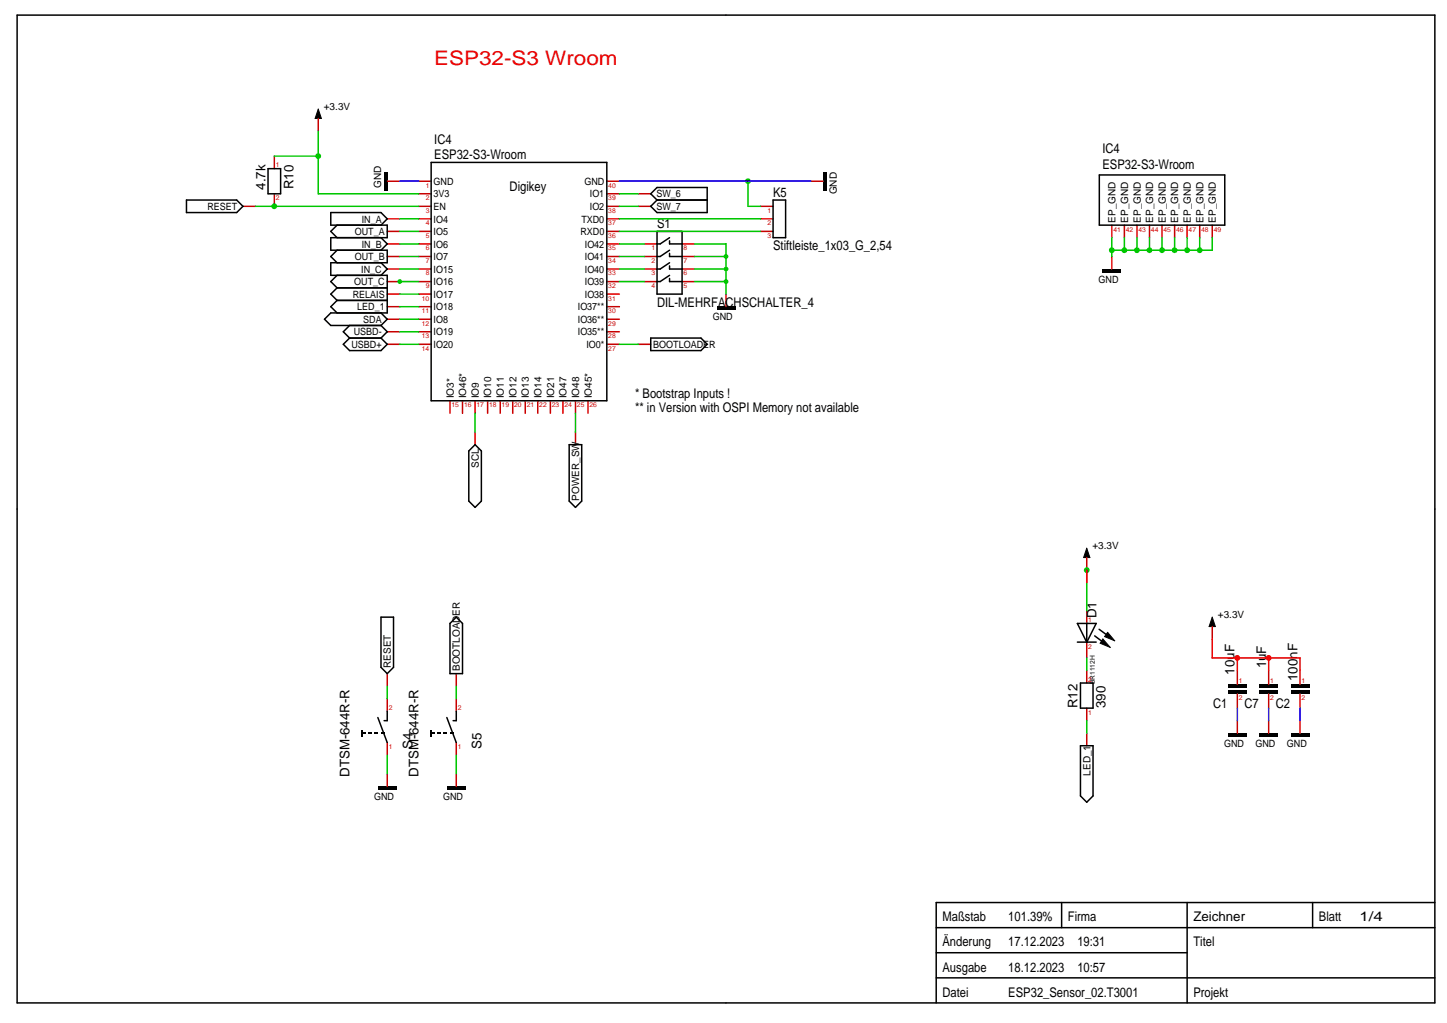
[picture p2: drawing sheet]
<svg xmlns="http://www.w3.org/2000/svg" width="297mm" height="210mm" viewBox="0 0 297 210" stroke-linecap="round" stroke-linejoin="round" font-family="sans-serif">
<path d="M65.3 22.4l.7 1.9h-1.3zM223.1 112.5l.6 1.9h-1.3zM226.4 131.1l1.5 1.7-2.1-.8zM227.4 129.7l1.4 1.8-2.1-.9zM248.8 126.6l.7 2h-1.3z" fill="none" stroke="#000" stroke-width=".21"/>
<g fill="#000">
<path d="M65.3 22.4l.7 1.9h-1.3zM78.8 35.3h.7v3.8h-.7zM169 35.3h.6v3.8h-.6zM226.3 55.2h3.9v.6h-3.9zM147.1 62.9h3.9v.7h-3.9zM223.1 112.5l.6 1.9h-1.3zM226.4 131.1l1.5 1.7-2.1-.8zM227.4 129.7l1.4 1.8-2.1-.9zM248.8 126.6l.7 2h-1.3zM74.3 150.3h.7v.3h-.7zM74.2 149.8h.3v1.3h-.3zM75.6 150.3h.7v.3h-.7z"/>
<path d="M76.9 150.3h.7v.3h-.7zM78.2 150.3h.6v.3h-.6zM88.5 150.3h.7v.3h-.7zM88.4 149.8h.3v1.3h-.3zM89.8 150.3h.6v.3h-.6zM91.1 150.3h.6v.3h-.6zM92.4 150.3h.6v.3h-.6zM252.1 150.4h3.8v.7h-3.8zM252.1 141.8h3.8v.6h-3.8zM252.1 140.5h3.8v.6h-3.8zM258.5 150.4h3.9v.7h-3.9zM258.5 141.8h3.9v.6h-3.9z"/>
<path d="M258.5 140.5h3.9v.6h-3.9zM264.9 150.4h3.9v.7h-3.9zM264.9 141.8h3.9v.6h-3.9zM264.9 140.5h3.9v.6h-3.9zM77.6 161.4h3.8v.6h-3.8zM91.7 161.4h3.9v.6h-3.9z"/>
</g>
<g fill="none" stroke="#c70000" stroke-width=".31">
<path d="M56.3 32v2.6M56.3 39.8v2.5M65.3 24.3v2.6M79.5 37.2h2.6M85.9 39.8h2.6M85.9 37.2h2.6M124.6 39.8h2.5M124.6 37.2h2.5M131 39.8h2.6M166.4 37.2h2.6M49.9 42.3h2.6M79.5 57.8h2.6"/>
<path d="M79.5 52.6h2.6M79.5 47.5h2.6M79.5 55.2h2.6M79.5 50h2.6M79.5 44.9h2.6M85.9 57.8h2.6M85.9 52.6h2.6M85.9 47.5h2.6M85.9 55.2h2.6M85.9 50h2.6M85.9 44.9h2.6M85.9 42.3h2.6"/>
<path d="M124.6 57.8h2.5M124.6 52.6h2.5M124.6 47.5h2.5M124.6 55.2h2.5M124.6 50h2.5M124.6 44.9h2.5M124.6 42.3h2.5M131 42.3h2.6M132.3 57.8h2.6M132.3 52.6h2.6M132.3 55.2h2.6M132.3 50h2.6"/>
<path d="M140 57.8h2.6M140 52.6h2.6M140 55.2h2.6M140 50h2.6M156.1 47.5h2.6M156.1 44.9h2.6M156.1 42.3h2.6M228.2 46.2v2.6M228.2 52.6v2.6M230.8 46.2v2.6M233.4 46.2v2.6M236 46.2v2.6"/>
<path d="M238.5 46.2v2.6M241.1 46.2v2.6M243.7 46.2v2.6M246.3 46.2v2.6M248.8 46.2v2.6M79.5 62.9h2.6M79.5 60.3h2.6M79.5 65.5h2.6M79.5 70.6h2.6M79.5 68.1h2.6M85.9 62.9h2.6M85.9 60.3h2.6"/>
<path d="M85.9 65.5h2.6M85.9 70.6h2.6M85.9 68.1h2.6M124.6 62.9h2.5M124.6 60.3h2.5M124.6 65.5h2.5M124.6 70.6h2.5M124.6 68.1h2.5M131 70.6h2.6M149 60.3v2.6M92.4 82.2v2.6M94.9 82.2v2.6"/>
<path d="M97.5 82.2v2.6M97.5 88.7v2.5M100.1 82.2v2.6M102.7 82.2v2.6M105.3 82.2v2.6M107.8 82.2v2.6M110.4 82.2v2.6M113 82.2v2.6M115.5 82.2v2.6M118.1 82.2v2.6M118.1 88.7v2.5M120.7 82.2v2.6"/>
<path d="M223.1 114.4v2.6M79.5 138.2v2.6M93.7 138.2v2.6M223.1 125.3v2.6M223.1 131.8v3.2M223.1 137.6v2.5M248.8 128.6v2.5M254 137.6v2.9M260.4 137.6v2.9M266.9 137.6v2.9M79.5 143.4v2.5M79.5 152.4v2.6"/>
<path d="M79.5 158.8v2.6M93.7 143.4v2.5M93.7 152.4v2.6M93.7 158.8v2.6M223.1 145.3v2.6M223.1 150.4v2.6M254 142.4v2.9M254 147.9v2.5M260.4 142.4v2.9M260.4 147.9v2.5M266.9 142.4v2.9M266.9 147.9v2.5"/>
</g>
<g fill="none" stroke="#000" stroke-width=".31">
<path d="M3.5 3.1h291v202.7h-291zM55 34.6h2.6v5.2h-2.6zM88.5 33.3h36.1v48.9h-36.1zM133.6 39.8l1.3-1.3h10.3v5.1h-10.3l-1.3-1.3 1.3-1.3zM225.7 35.9h25.7v10.3h-25.7zM38.3 41h10.3l1.3 1.3-1.3 1.3h-10.3zM69.2 56.5l-1.3 1.3 1.3 1.3M69.2 59.1h10.3M69.2 51.3l-1.3 1.3 1.3 1.3M69.2 46.2l-1.3 1.3 1.3 1.3M69.2 59.1l-1.3 1.2 1.3 1.3M78.2 46.2l1.3-1.3-1.3-1.3h-10.3v2.6h11.6v2.6h-11.6v2.5h11.6v2.6h-11.6v2.6h11.6v7.7h-11.6l-1.3 1.3 1.3 1.3h10.3"/>
<path d="M78.2 53.9l1.3 1.3-1.3 1.3M78.2 48.8l1.3 1.2-1.3 1.3M134.9 47.5h5.1v12.8h-5.1zM134.9 41h10.3M137.4 49.4v.6h2.6M137.4 52v.6h2.6M137.4 54.6v.6h2.6M137.4 57.1v.7h2.6M137.4 56.5l-1.9 1.3h-.6M137.4 53.9l-1.9 1.3h-.6M137.4 51.3l-1.9 1.3h-.6M137.4 48.8l-1.9 1.2h-.6"/>
<path d="M158.7 41h2.6v7.8h-2.6zM69.2 61.6h10.3M69.2 61.6l-1.3 1.3 1.3 1.3M71.8 69.4l-1.3 1.2 1.3 1.3h6.4l1.3-1.3-1.3-1.2M71.8 69.4h6.4M71.8 66.8l-1.3 1.3 1.3 1.3M78.2 64.2l1.3 1.3-1.3 1.3M78.2 66.8l1.3 1.3-1.3 1.3M133.6 69.4h10.3l1.3 1.2-1.3 1.3h-10.3zM96.2 92.5l1.3-1.3 1.3 1.3v10.3l-1.3 1.3-1.3-1.3zM116.8 91.2h2.6v11.6l-1.3 1.3-1.3-1.3zM78.2 126.6h2.6v10.3l-1.3 1.3-1.3-1.3z"/>
<path d="M92.4 127.9l1.3-1.3 1.2 1.3v10.3h-2.5zM221.2 131.8h3.8M221.2 127.9h3.8l-1.9 3.9zM223.1 127.9v3.9M224.7 130.5l2.1 1.6M225.6 129.1l2.2 1.6M77.6 147.2l1.9 5.2M79.5 145.9v2h-.7M91.7 147.2l2 5.2M93.7 145.9v2h-.7M221.8 153h2.6v10.3l-1.3 1.3-1.3-1.3zM221.8 140.1h2.6v5.2h-2.6z"/>
<path d="M192.2 195.5h51.5M192.2 190.3h102.3M217.9 185.2v5.1M243.7 185.2v20.6M269.5 185.2v5.1M294.5 185.2h-102.3v20.6M192.2 200.6h102.3"/>
</g>
<circle cx="82.1" cy="57.8" r=".49" fill="#00c700"/>
<g fill="none" stroke="#00c700" stroke-width=".31">
<path d="M52.5 42.3h3.8M82.1 57.8h3.8M82.1 52.6h3.8M82.1 47.5h3.8M82.1 55.2h3.8M82.1 50h3.8M82.1 44.9h3.8M127.1 57.8h5.2M127.1 52.6h5.2M127.1 55.2h5.2M127.1 50h5.2M82.1 65.5h3.8"/>
<path d="M127.1 70.6h3.9M97.5 84.8v3.9M79.5 140.8v2.6M93.7 140.8v2.6"/>
</g>
<circle cx="56.3" cy="42.3" r=".59" fill="#00c700"/>
<g fill="none" stroke="#00c700" stroke-width=".31">
<path d="M56.3 32h9M127.1 39.8h3.9M56.3 42.3h29.6M127.1 42.3h3.9M127.1 47.5h29M127.1 44.9h29M82.1 60.3h3.8M82.1 62.9h3.8M82.1 70.6h3.8M82.1 68.1h3.8M118.1 84.8v3.9M223.1 135v2.6"/>
<path d="M223.1 147.9v2.5"/>
</g>
<circle cx="223.1" cy="117" r=".59" fill="#00c700"/>
<path d="M223.1 117v8.3" fill="none" stroke="#00c700" stroke-width=".31"/>
<circle cx="65.3" cy="32" r=".59" fill="#00c700"/>
<path d="M65.3 26.9v12.9h20.6" fill="none" stroke="#00c700" stroke-width=".31"/>
<path d="M223.1 117v2.5M248.8 131.1v3.9h18.1v2.6M254 135v2.6M260.4 135v2.6" fill="none" stroke="#f00" stroke-width=".31"/>
<g fill="#f00">
<circle cx="260.4" cy="135" r=".59"/>
<circle cx="254" cy="135" r=".59"/>
</g>
<circle cx="149" cy="57.8" r=".49" fill="#00c700"/>
<path d="M142.6 50h6.4v2.6M142.6 55.2h6.4v2.6h-6.4" fill="none" stroke="#00c700" stroke-width=".31"/>
<circle cx="149" cy="55.2" r=".49" fill="#00c700"/>
<path d="M142.6 52.6h6.4v2.6" fill="none" stroke="#00c700" stroke-width=".31"/>
<circle cx="149" cy="52.6" r=".49" fill="#00c700"/>
<path d="M149 57.8v2.5" fill="none" stroke="#00c700" stroke-width=".31"/>
<circle cx="153.5" cy="37.2" r=".59" fill="#00c700"/>
<path d="M127.1 37.2h26.4" fill="none" stroke="#00f" stroke-width=".31"/>
<path d="M153.5 37.2v5.1h2.6M79.5 155v3.8M93.7 155v3.8" fill="none" stroke="#00c700" stroke-width=".31"/>
<circle cx="230.8" cy="51.3" r=".59" fill="#00c700"/>
<path d="M230.8 48.8v2.5h2.6" fill="none" stroke="#00c700" stroke-width=".31"/>
<circle cx="233.4" cy="51.3" r=".59" fill="#00c700"/>
<path d="M233.4 48.8v2.5h2.6" fill="none" stroke="#00c700" stroke-width=".31"/>
<circle cx="236" cy="51.3" r=".59" fill="#00c700"/>
<path d="M236 48.8v2.5h2.5" fill="none" stroke="#00c700" stroke-width=".31"/>
<circle cx="238.5" cy="51.3" r=".59" fill="#00c700"/>
<path d="M238.5 48.8v2.5h2.6" fill="none" stroke="#00c700" stroke-width=".31"/>
<circle cx="241.1" cy="51.3" r=".59" fill="#00c700"/>
<path d="M241.1 48.8v2.5h2.6" fill="none" stroke="#00c700" stroke-width=".31"/>
<circle cx="243.7" cy="51.3" r=".59" fill="#00c700"/>
<path d="M243.7 48.8v2.5h2.6" fill="none" stroke="#00c700" stroke-width=".31"/>
<circle cx="246.3" cy="51.3" r=".59" fill="#00c700"/>
<path d="M228.2 51.3h2.6M246.3 48.8v2.5M248.8 48.8v2.5" fill="none" stroke="#00c700" stroke-width=".31"/>
<circle cx="228.2" cy="51.3" r=".59" fill="#00c700"/>
<path d="M228.2 48.8v3.8M246.3 51.3h2.5" fill="none" stroke="#00c700" stroke-width=".31"/>
<path d="M82.1 37.2h3.8M153.5 37.2h12.9M254 145.3v2.6M260.4 145.3v2.6M266.9 145.3v2.6" fill="none" stroke="#00f" stroke-width=".31"/>
<text font-size="4.1" fill="#f00" x="89.2" y="13.4">ESP32-S3 Wroom</text>
<g font-size="2.7">
<text x="89.2" y="29.5">IC4</text>
<text x="89.2" y="32.7">ESP32-S3-Wroom</text>
<text x="226.3" y="34.6">ESP32-S3-Wroom</text>
<text x="226.3" y="31.4">IC4</text>
<text x="54.5" y="39" transform="rotate(-90 54.5 39)">4.7k</text>
<text x="60.3" y="38.8" transform="rotate(-90 60.3 38.8)">R10</text>
<text x="104.6" y="39.1">Digikey</text>
<text x="158.7" y="40.4">K5</text>
<text x="134.9" y="46.8">S1</text>
<text x="158.7" y="51.3">Stiftleiste_1x03_G_2,54</text>
<text x="134.9" y="62.9">DIL-MEHRFACHSCHALTER_4</text>
<text x="130.4" y="81.6">* Bootstrap Inputs !</text>
<text x="130.4" y="84.6">** in Version with OSPI Memory not available</text>
<text x="225.1" y="126.9" transform="rotate(-90 225.1 126.9)">D1</text>
<text x="259.9" y="137.1" transform="rotate(-90 259.9 137.1)">1uF</text>
<text x="253.4" y="138.4" transform="rotate(-90 253.4 138.4)">10uF</text>
<text x="266.3" y="139.7" transform="rotate(-90 266.3 139.7)">100nF</text>
<text x="221.2" y="145.3" transform="rotate(-90 221.2 145.3)">R12</text>
<text x="226.9" y="145.3" transform="rotate(-90 226.9 145.3)">390</text>
<text x="249" y="145.3">C1</text>
<text x="255.4" y="145.3">C7</text>
<text x="261.9" y="145.3">C2</text>
<text x="84.6" y="153.7" transform="rotate(-90 84.6 153.7)">S4</text>
<text x="98.8" y="153.7" transform="rotate(-90 98.8 153.7)">S5</text>
<text x="71.8" y="159.4" transform="rotate(-90 71.8 159.4)">DTSM-644R-R</text>
<text x="85.9" y="159.4" transform="rotate(-90 85.9 159.4)">DTSM-644R-R</text>
<text x="193.5" y="189.1">Maßstab</text>
<text x="207" y="189.1">101.39%</text>
<text x="219.2" y="189.1">Firma</text>
<text x="245" y="189.1">Zeichner</text>
<text x="270.7" y="189.1">Blatt</text>
<text x="279.1" y="189.1">1/4</text>
<text x="193.5" y="194.2">Änderung</text>
<text x="207" y="194.2">17.12.2023</text>
<text x="221.2" y="194.2">19:31</text>
<text x="245" y="194.2">Titel</text>
<text x="193.5" y="199.3">Ausgabe</text>
<text x="207" y="199.3">18.12.2023</text>
<text x="221.2" y="199.3">10:57</text>
<text x="193.5" y="204.5">Datei</text>
<text x="207" y="204.5">ESP32_Sensor_02.T3001</text>
<text x="245" y="204.5">Projekt</text>
</g>
<g font-size="2.1">
<text x="66.5" y="22.5">+3.3V</text>
<text x="78.2" y="38.6" transform="rotate(-90 78.2 38.6)">GND</text>
<text x="89" y="40.5">3V3</text>
<text x="89" y="37.9">GND</text>
<text x="120" y="37.9">GND</text>
<text x="121.1" y="40.5">IO1</text>
<text x="134.7" y="40.5">SW_6</text>
<text x="171.8" y="39.9" transform="rotate(-90 171.8 39.9)">GND</text>
<text x="42.6" y="43.1">RESET</text>
<text x="74.3" y="45.7">IN_A</text>
<text x="89" y="45.7">IO4</text>
<text x="89" y="43.1">EN</text>
<text x="119.3" y="45.7">TXD0</text>
<text x="121.1" y="43.1">IO2</text>
<text x="134.7" y="43.1">SW_7</text>
<text x="229" y="45.7" transform="rotate(-90 229 45.7)">EP_GND</text>
<text x="231.6" y="45.7" transform="rotate(-90 231.6 45.7)">EP_GND</text>
<text x="234.2" y="45.7" transform="rotate(-90 234.2 45.7)">EP_GND</text>
<text x="236.7" y="45.7" transform="rotate(-90 236.7 45.7)">EP_GND</text>
<text x="239.3" y="45.7" transform="rotate(-90 239.3 45.7)">EP_GND</text>
<text x="241.9" y="45.7" transform="rotate(-90 241.9 45.7)">EP_GND</text>
<text x="244.5" y="45.7" transform="rotate(-90 244.5 45.7)">EP_GND</text>
<text x="247" y="45.7" transform="rotate(-90 247 45.7)">EP_GND</text>
<text x="249.6" y="45.7" transform="rotate(-90 249.6 45.7)">EP_GND</text>
<text x="72.8" y="53.4">OUT_B</text>
<text x="72.8" y="48.2">OUT_A</text>
<text x="74.3" y="50.8">IN_B</text>
<text x="89" y="53.4">IO7</text>
<text x="89" y="50.8">IO6</text>
<text x="89" y="48.2">IO5</text>
<text x="119.1" y="48.2">RXD0</text>
<text x="120.1" y="50.8">IO42</text>
<text x="120.1" y="53.4">IO41</text>
<text x="72.7" y="58.5">OUT_C</text>
<text x="74.1" y="56">IN_C</text>
<text x="89" y="58.5">IO16</text>
<text x="89" y="56">IO15</text>
<text x="120.1" y="56">IO40</text>
<text x="120.1" y="58.5">IO39</text>
<text x="225.5" y="58">GND</text>
<text x="72.4" y="61.1">RELAIS</text>
<text x="73.3" y="63.7">LED_1</text>
<text x="89" y="63.7">IO18</text>
<text x="89" y="61.1">IO17</text>
<text x="118.6" y="63.7">IO37**</text>
<text x="120.1" y="61.1">IO38</text>
<text x="146.3" y="65.7">GND</text>
<text x="72.1" y="71.4">USBD+</text>
<text x="72.6" y="68.8">USBD-</text>
<text x="74.6" y="66.3">SDA</text>
<text x="89" y="71.4">IO20</text>
<text x="89" y="68.8">IO19</text>
<text x="89" y="66.3">IO8</text>
<text x="118.6" y="66.3">IO36**</text>
<text x="118.6" y="68.8">IO35**</text>
<text x="120.4" y="71.4">IO0*</text>
<text x="134.1" y="71.4">BOOTLOADER</text>
<text x="93.1" y="81.7" transform="rotate(-90 93.1 81.7)">IO3*</text>
<text x="95.7" y="81.7" transform="rotate(-90 95.7 81.7)">IO46*</text>
<text x="98.3" y="81.7" transform="rotate(-90 98.3 81.7)">IO9</text>
<text x="100.9" y="81.7" transform="rotate(-90 100.9 81.7)">IO10</text>
<text x="103.4" y="81.7" transform="rotate(-90 103.4 81.7)">IO11</text>
<text x="106" y="81.7" transform="rotate(-90 106 81.7)">IO12</text>
<text x="108.6" y="81.7" transform="rotate(-90 108.6 81.7)">IO13</text>
<text x="111.2" y="81.7" transform="rotate(-90 111.2 81.7)">IO14</text>
<text x="113.7" y="81.7" transform="rotate(-90 113.7 81.7)">IO21</text>
<text x="116.3" y="81.7" transform="rotate(-90 116.3 81.7)">IO47</text>
<text x="118.9" y="81.7" transform="rotate(-90 118.9 81.7)">IO48</text>
<text x="121.5" y="81.7" transform="rotate(-90 121.5 81.7)">IO45*</text>
<text x="98.3" y="96" transform="rotate(-90 98.3 96)">SCL</text>
<text x="118.9" y="102.7" transform="rotate(-90 118.9 102.7)">POWER_SW</text>
<text x="224.2" y="112.6">+3.3V</text>
<text x="250" y="126.7">+3.3V</text>
<text x="80.3" y="137.1" transform="rotate(-90 80.3 137.1)">RESET</text>
<text x="94.4" y="137.7" transform="rotate(-90 94.4 137.7)">BOOTLOADER</text>
<text x="251.3" y="153.2">GND</text>
<text x="257.7" y="153.2">GND</text>
<text x="264.2" y="153.2">GND</text>
<text x="223.8" y="159.2" transform="rotate(-90 223.8 159.2)">LED_1</text>
<text x="76.8" y="164.2">GND</text>
<text x="90.9" y="164.2">GND</text>
</g>
<g font-size="1.4" fill="#c70000">
<text x="56.6" y="34.3">1</text>
<text x="56.6" y="41.1">2</text>
<text x="87.4" y="41.1">2</text>
<text x="87.4" y="38.5">1</text>
<text x="124.9" y="38.5">40</text>
<text x="124.9" y="41.1">39</text>
<text x="87.4" y="46.2">4</text>
<text x="87.4" y="43.6">3</text>
<text x="124.9" y="43.6">38</text>
<text x="124.9" y="46.2">37</text>
<text x="157.6" y="46.2">2</text>
<text x="157.6" y="43.6">1</text>
<text x="228.5" y="47.5">41</text>
<text x="231.1" y="47.5">42</text>
<text x="233.7" y="47.5">43</text>
<text x="236.3" y="47.5">44</text>
<text x="238.8" y="47.5">45</text>
<text x="241.4" y="47.5">46</text>
<text x="244" y="47.5">47</text>
<text x="246.6" y="47.5">48</text>
<text x="249.2" y="47.5">49</text>
<text x="87.4" y="53.9">7</text>
<text x="87.4" y="51.4">6</text>
<text x="87.4" y="48.8">5</text>
<text x="124.9" y="48.8">36</text>
<text x="124.9" y="51.4">35</text>
<text x="124.9" y="53.9">34</text>
<text x="133.7" y="53.9">2</text>
<text x="133.7" y="51.4">1</text>
<text x="140.3" y="51.4">8</text>
<text x="140.3" y="53.9">7</text>
<text x="157.6" y="48.8">3</text>
<text x="87.4" y="59.1">9</text>
<text x="87.4" y="56.5">8</text>
<text x="124.9" y="56.5">33</text>
<text x="124.9" y="59.1">32</text>
<text x="133.7" y="59.1">4</text>
<text x="133.7" y="56.5">3</text>
<text x="140.3" y="56.5">6</text>
<text x="140.3" y="59.1">5</text>
<text x="86.6" y="64.2">11</text>
<text x="86.6" y="61.7">10</text>
<text x="124.9" y="61.7">31</text>
<text x="124.9" y="64.2">30</text>
<text x="86.6" y="72">14</text>
<text x="86.6" y="69.4">13</text>
<text x="86.6" y="66.8">12</text>
<text x="124.9" y="66.8">29</text>
<text x="124.9" y="69.4">28</text>
<text x="124.9" y="72">27</text>
<text x="92.7" y="83.5">15</text>
<text x="95.2" y="83.5">16</text>
<text x="97.8" y="83.5">17</text>
<text x="100.4" y="83.5">18</text>
<text x="103" y="83.5">19</text>
<text x="105.6" y="83.5">20</text>
<text x="108.1" y="83.5">21</text>
<text x="110.7" y="83.5">22</text>
<text x="113.3" y="83.5">23</text>
<text x="115.9" y="83.5">24</text>
<text x="118.4" y="83.5">25</text>
<text x="121" y="83.5">26</text>
<text x="223.4" y="127.6">1</text>
<text x="223.4" y="133.1">2</text>
<text x="223.4" y="139.8">2</text>
<text x="254.3" y="143.7">2</text>
<text x="254.3" y="140.2">1</text>
<text x="260.7" y="143.7">2</text>
<text x="260.7" y="140.2">1</text>
<text x="267.2" y="143.7">2</text>
<text x="267.2" y="140.2">1</text>
<text x="79.8" y="145.6">2</text>
<text x="94" y="145.6">2</text>
<text x="223.4" y="146.6">1</text>
<text x="79.8" y="153.7">1</text>
<text x="94" y="153.7">1</text>
</g>
<text font-size="1.4" x="224.7" y="140.4" transform="rotate(-90 224.7 140.4)">BR1112H</text>
</svg>
